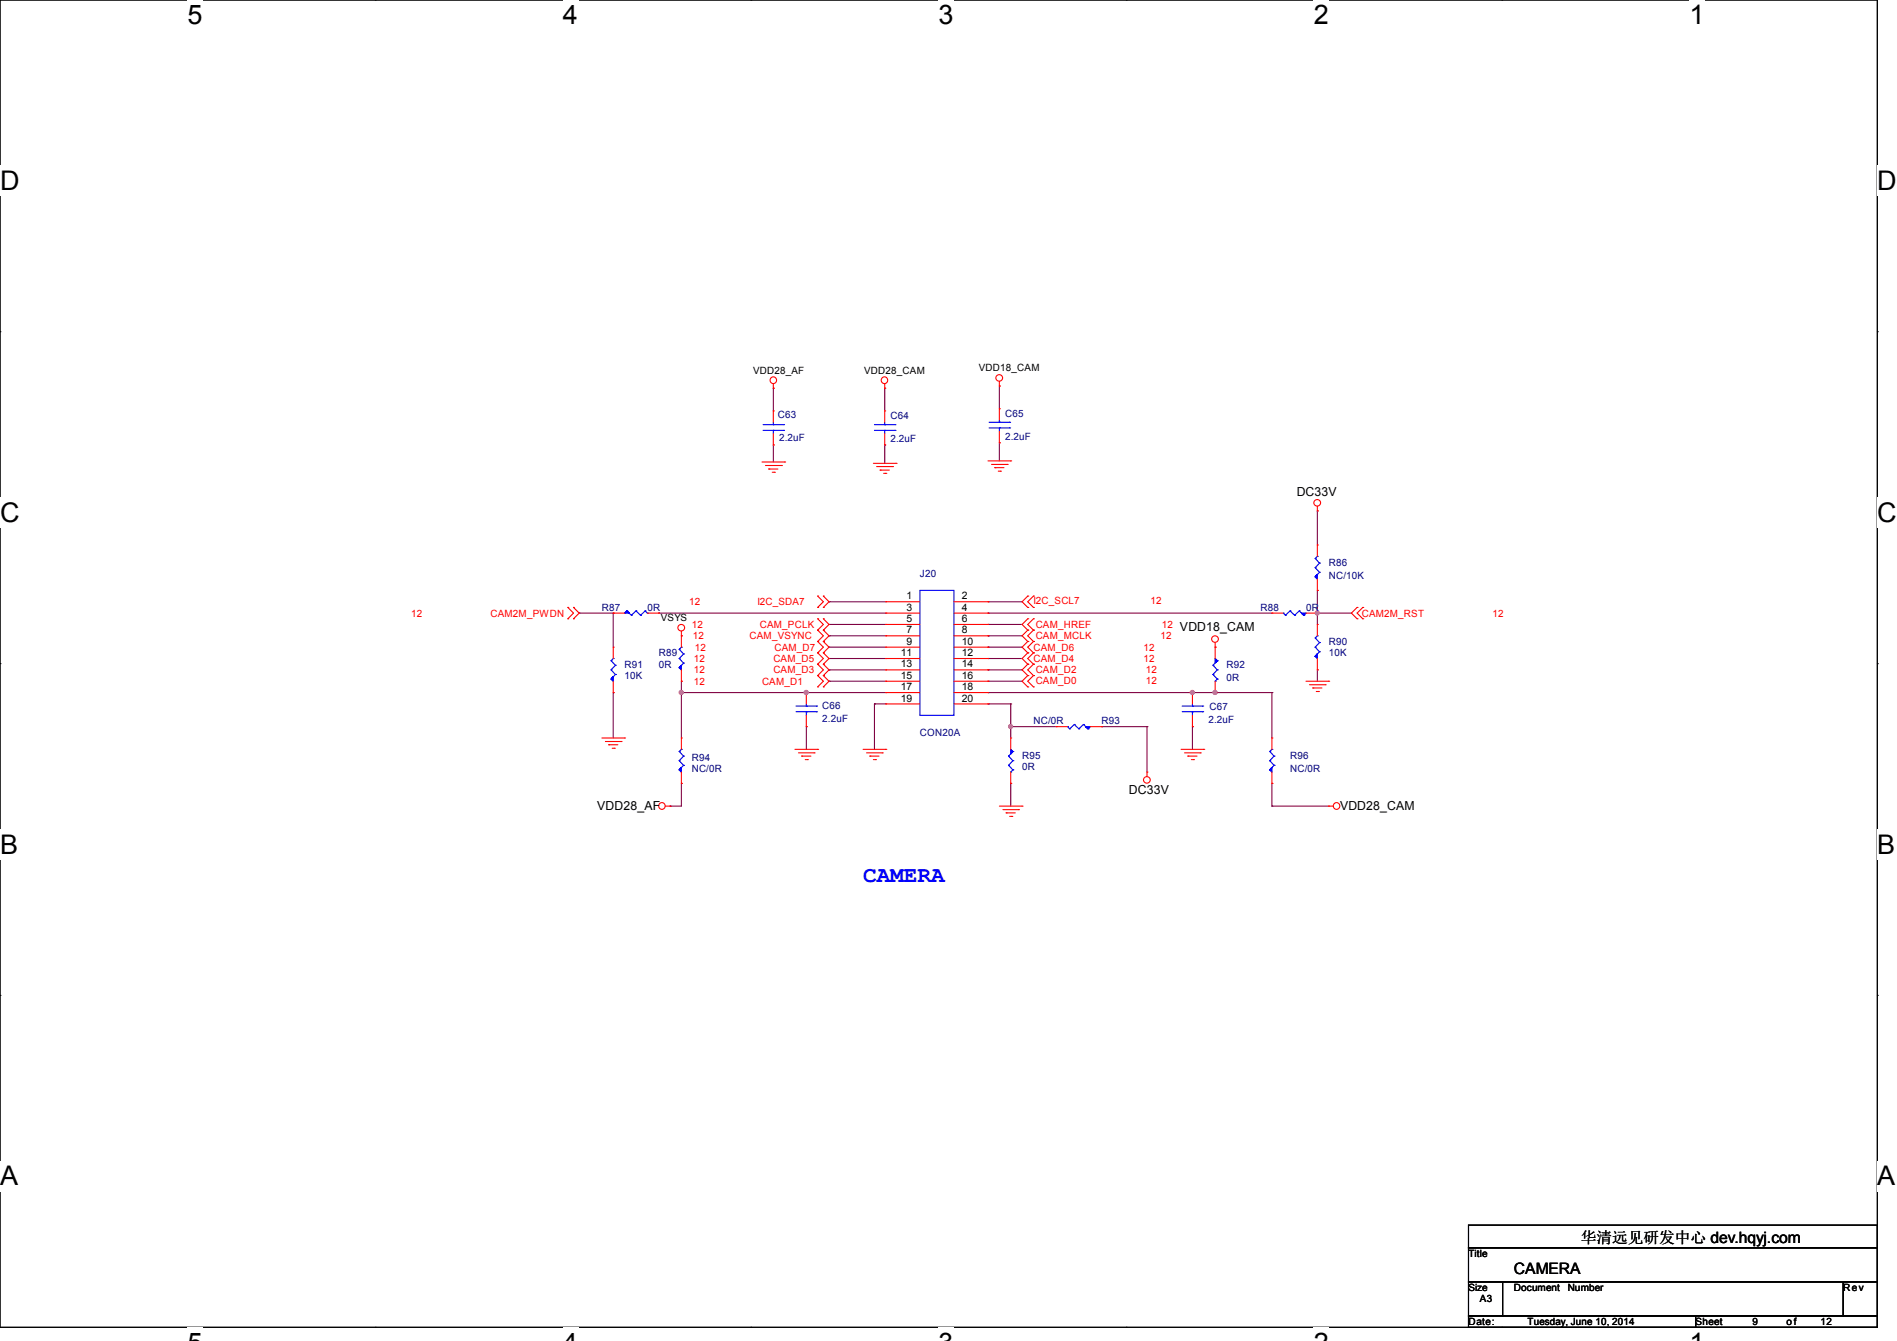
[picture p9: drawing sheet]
<svg xmlns="http://www.w3.org/2000/svg" width="297mm" height="210mm" viewBox="0 0 297 210" stroke-linecap="round" stroke-linejoin="round" font-family="sans-serif">
<path d="M0 0h293.9v207.9h-293.9z" fill="none" stroke="#000" stroke-width=".17"/>
<g fill="#fff">
<path d="M29.4 0h2.3v4.7h-2.3z"/>
<path d="M29.4 207.9h2.3v2.1h-2.3z"/>
</g>
<path d="M58.8 0h.1M58.8 207.9h.1" fill="none" stroke="#000" stroke-width=".17"/>
<g fill="#fff">
<path d="M88.1 0h2.4v4.7h-2.4z"/>
<path d="M88.1 207.9h2.4v2.1h-2.4z"/>
</g>
<path d="M117.6 0h.1M117.6 207.9h.1" fill="none" stroke="#000" stroke-width=".17"/>
<g fill="#fff">
<path d="M146.9 0h2.4v4.7h-2.4z"/>
<path d="M146.9 207.9h2.4v2.1h-2.4z"/>
</g>
<path d="M176.3 0h.1M176.3 207.9h.1" fill="none" stroke="#000" stroke-width=".17"/>
<g fill="#fff">
<path d="M205.7 0h2.4v4.7h-2.4z"/>
<path d="M205.7 207.9h2.4v2.1h-2.4z"/>
</g>
<path d="M235.1 0h.1M235.1 207.9h.1" fill="none" stroke="#000" stroke-width=".17"/>
<g fill="#fff">
<path d="M264.5 0h2.4v4.7h-2.4z"/>
<path d="M264.5 207.9h2.4v2.1h-2.4z"/>
<path d="M0 26h3v4.7h-3z"/>
<path d="M293.9 26h3.1v4.7h-3.1z"/>
<path d="M0 77.9h3v4.7h-3z"/>
<path d="M293.9 77.9h3.1v4.7h-3.1z"/>
</g>
<path d="M0 51.9h.1M293.9 51.9h.1" fill="none" stroke="#000" stroke-width=".17"/>
<g fill="#fff">
<path d="M0 129.9h2.8v4.7h-2.8z"/>
<path d="M293.9 129.9h2.9v4.7h-2.9z"/>
</g>
<path d="M0 103.9h.1M293.9 103.9h.1" fill="none" stroke="#000" stroke-width=".17"/>
<g fill="#fff">
<path d="M-.1 181.8h2.9v4.8h-2.9z"/>
<path d="M293.8 181.8h3v4.8h-3z"/>
</g>
<path d="M0 155.9h.1M293.9 155.9h.1M229.9 191.9h64v3.5h-64zM229.9 195.4h64v5.3h-64zM229.9 200.7h5.3v5.4h-5.3zM229.9 206.1h35.6v1.8h-35.6zM235.2 200.7h53.4v5.4h-53.4zM265.5 206.1h28.4v1.8h-28.4zM288.6 200.7h5.3v5.4h-5.3z" fill="none" stroke="#000" stroke-width=".17"/>
<g fill="none" stroke="#800040" stroke-width=".17">
<path d="M121.1 60.8h.1M121.1 69.7h.1M121.1 60.8v3.5M121.1 69.7v2.6M138.5 60.8h.1M138.5 69.7h.1M138.5 60.8v3.5M138.5 69.7v2.9M156.5 60.5h.1M156.5 69.3h.1M156.5 60.5v3.5M156.5 69.3v2.9"/>
<path d="M90.7 96h.1M90.7 96h5.3M96 96h.1M96 96v5.3M103.1 96h.1M103.1 96h35.6M129.8 94.2h.1M129.8 99.6h.1M129.8 97.8h.1M129.8 94.2h8.9M129.8 97.8h8.9M129.8 99.6h8.9"/>
<path d="M154.7 94.2h.1M154.7 96h.1M154.7 97.8h.1M154.7 99.6h.1M154.7 94.2h5.3M154.7 96h44.4M154.7 97.8h5.3M154.7 99.6h5.3M206.2 92.5h.1M206.2 80h.1M206.2 96h.1M206.2 96h5.4"/>
<path d="M206.2 80v5.3M206.2 92.5v5.3M96 108.5h.1M96 108.5v7.1M106.7 106.7h.1M106.7 108.5h.1M106.7 108.5h32M106.7 106.7v8.9M126.2 113.8h.1M126.2 108.5h.1M126.2 113.8v3.5M129.8 106.7h.1"/>
<path d="M129.8 104.9h.1M129.8 103.1h.1M129.8 101.3h.1M129.8 101.3h8.9M129.8 103.1h8.9M129.8 104.9h8.9M129.8 106.7h8.9M136.9 110.2h.1M136.9 110.2v7.1M136.9 110.2h1.8M154.7 101.3h.1M154.7 103.1h.1"/>
<path d="M154.7 104.9h.1M154.7 106.7h.1M154.7 110.2h.1M154.7 108.5h.1M154.7 108.5h44.4M154.7 101.3h5.3M154.7 103.1h5.3M154.7 104.9h5.3M154.7 106.7h5.3M154.7 110.2h3.5M158.2 113.8h.1M158.2 110.2h.1"/>
<path d="M158.2 113.8h7.2M158.2 110.2v5.4M172.5 113.8h.1M172.5 113.8h7.1M179.6 113.8h.1M179.6 113.8v7.1M186.7 113.8h.1M186.7 108.5h.1M186.7 113.8v3.5M190.2 108.5h.1M199.1 108.5h.1M199.1 108.5v7.1"/>
<path d="M206.2 104.9h.1M206.2 104.9v1.8M104.9 126.2h.1M106.7 122.7h.1M106.7 122.7v3.5h-1.8M158.2 122.7h.1M158.2 122.7v3.5M199.1 122.7h.1M199.1 126.2h.1M199.1 126.2h8.9M199.1 122.7v3.5"/>
</g>
<g fill="#f0f" stroke="#f0f" stroke-width=".17">
<circle cx="190.2" cy="108.4" r=".32"/>
<circle cx="186.7" cy="108.4" r=".32"/>
<circle cx="206.2" cy="96" r=".32"/>
<circle cx="126.2" cy="108.4" r=".32"/>
<circle cx="106.7" cy="108.4" r=".32"/>
<circle cx="158.2" cy="113.8" r=".32"/>
</g>
<g fill="none" stroke="#f00" stroke-width=".17">
<path d="M156.5 59.7v.8M119.3 72.3h3.6M119.8 72.9h2.5M120.4 73.4h.1M120.4 73.4h1.4M120.9 74h.3M121.1 60.8h.1M121.1 64.3h.1M121.1 69.7h.1M121.1 60.1v.7M121.1 64.3v1.8M121.1 67.9v1.8"/>
<path d="M121.2 74h.1M122.3 72.9h.1M122.9 72.3h.1M136.7 72.6h3.6M137.2 73.1h2.5M137.8 73.6h.1M137.8 73.6h1.4M138.3 74.1h.4M138.5 60.8h.1M138.5 64.3h.1M138.5 69.7h.1M138.5 60.1v.7"/>
<path d="M138.5 64.3v1.8M138.5 67.9v1.8M138.7 74.1h.1M139.7 73.1h.1M140.3 72.6h.1M154.7 72.2h3.5M155.2 72.7h2.5M155.7 73.2h.1M155.7 73.2h1.5M156.3 73.8h.3M156.5 60.5h.1M156.5 64h.1"/>
<path d="M156.5 69.3h.1M156.5 64v1.8M156.5 67.6v1.7M156.6 73.8h.1M157.7 72.7h.1M158.2 72.2h.1M206.2 79.3v.7M88.9 95.1h.1M88.9 96.9h.1M88.9 95.1l.9 .9-.9 .9M89.8 96.9h.1M89.8 95.1h.1"/>
<path d="M89.8 95.1l.9 .9-.9 .9M96 96h.1M96 96h1.8M101.3 96h1.8M103.1 96h.1M106.7 99.6h.1M106.7 98.8v2.5M128 93.3h.1M128 95.1h.1M128 98.7h.1M128 96.9h.1M128 93.3l.9 .9-.9 .9"/>
<path d="M128 96.9l.9 .9-.9 .9M128 98.7l.9 .9-.9 .9M128.9 95.1h.1M128.9 93.3h.1M128.9 96.9h.1M128.9 98.7h.1M128.9 93.3l.9 .9-.9 .9M128.9 96.9l.9 .9-.9 .9M128.9 98.7l.9 .9-.9 .9M138.7 94.2h.1M138.7 96h.1M138.7 97.8h.1"/>
<path d="M138.7 99.6h.1M138.7 94.2h5.3M138.7 96h5.3M138.7 97.8h5.3M138.7 99.6h5.3M149.4 94.2h5.3M149.4 96h5.3M149.4 97.8h5.3M149.4 99.6h5.3M154.7 94.2h.1M154.7 96h.1M154.7 97.8h.1"/>
<path d="M154.7 99.6h.1M160.9 98.7h.1M160.9 95.1h.1M160.9 93.3h.1M160.9 96.9h.1M160.9 98.7l-.9 .9 .9 .9M160.9 93.3l-.9 .9 .9 .9M160.9 96.9l-.9 .9 .9 .9M161.8 98.7h.1M161.8 93.3h.1M161.8 95.1h.1M161.8 96.9h.1"/>
<path d="M161.8 98.7l-.9 .9 .9 .9M161.8 93.3l-.9 .9 .9 .9M161.8 96.9l-.9 .9 .9 .9M199.1 96h.1M199.1 96h1.8M204.5 96h1.7M206.2 80h.1M206.2 97.8h.1M206.2 96h.1M206.2 92.5h.1M206.2 85.3h.1M206.2 85.3v1.8"/>
<path d="M206.2 90.7v1.8M206.2 97.8v1.8M212.5 96.9h.1M212.5 95.1h.1M212.5 95.1l-.9 .9 .9 .9M213.4 95.1h.1M213.4 96.9h.1M213.4 95.1l-.9 .9 .9 .9M94.2 115.6h3.6M94.8 116.1h2.4M95.3 116.6h.1M95.3 116.6h1.4"/>
<path d="M95.8 117.2h.4M96 108.5h.1M96 101.3h.1M96 101.3v1.8M96 106.7v1.8M96.2 117.2h.1M97.2 116.1h.1M97.8 115.6h.1M106.7 115.6h.1M106.7 106.7h.1M106.7 104.9v1.8M106.7 115.6v1.7"/>
<path d="M124.5 117.3h3.5M125 117.9h2.5M125.5 118.4h.1M125.5 118.4h1.5M126.1 119h.3M126.2 108.5h.1M126.2 113.8h.1M126.2 108.5v1.7M126.2 112v1.8M126.4 119h.1M127.5 117.9h.1M128 117.3h.1"/>
<path d="M128 102.2h.1M128 104h.1M128 105.8h.1M128 107.6h.1M128 100.5h.1M128 102.2l.9 .9-.9 .9M128 104l.9 .9-.9 .9M128 105.8l.9 .9-.9 .9M128 100.5l.9 .8-.9 .9M128.9 104h.1M128.9 102.2h.1M128.9 105.8h.1"/>
<path d="M128.9 107.6h.1M128.9 100.5h.1M128.9 102.2l.9 .9-.9 .9M128.9 104l.9 .9-.9 .9M128.9 105.8l.9 .9-.9 .9M128.9 100.5l.9 .8-.9 .9M135.1 117.3h3.6M135.7 117.9h2.4M136.2 118.4h.1M136.2 118.4h1.4M136.7 119h.4M137.1 119h.1"/>
<path d="M138.1 117.9h.1M138.7 117.3h.1M138.7 101.3h.1M138.7 103.1h.1M138.7 104.9h.1M138.7 106.7h.1M138.7 108.5h.1M138.7 110.2h.1M138.7 106.7h5.3M138.7 101.3h5.3M138.7 103.1h5.3M138.7 104.9h5.3"/>
<path d="M138.7 108.5h5.3M138.7 110.2h5.3M149.4 106.7h5.3M149.4 101.3h5.3M149.4 103.1h5.3M149.4 104.9h5.3M149.4 108.5h5.3M149.4 110.2h5.3M154.7 101.3h.1M154.7 103.1h.1M154.7 104.9h.1M154.7 106.7h.1"/>
<path d="M154.7 108.5h.1M154.7 110.2h.1M158.2 115.6h.1M158.2 115.6v1.7M160.9 100.5h.1M160.9 104h.1M160.9 102.2h.1M160.9 105.8h.1M160.9 107.6h.1M160.9 102.2l-.9 .9 .9 .9M160.9 100.5l-.9 .8 .9 .9M160.9 104l-.9 .9 .9 .9"/>
<path d="M160.9 105.8l-.9 .9 .9 .9M161.8 100.5h.1M161.8 102.2h.1M161.8 104h.1M161.8 105.8h.1M161.8 107.6h.1M161.8 102.2l-.9 .9 .9 .9M161.8 100.5l-.9 .8 .9 .9M161.8 104l-.9 .9 .9 .9M161.8 105.8l-.9 .9 .9 .9M165.4 113.8h.1M165.4 113.8h1.7"/>
<path d="M170.7 113.8h1.8M172.5 113.8h.1M184.9 117.3h3.6M185.5 117.9h2.4M186 118.4h.1M186 118.4h1.4M186.5 119h.4M186.7 108.5h.1M186.7 113.8h.1M186.7 108.5v1.7M186.7 112v1.8M186.9 119h.1"/>
<path d="M187.9 117.9h.1M188.5 117.3h.1M190.2 101.3h.1M190.2 108.5h.1M190.2 100.6v2.5M190.2 106.7v1.8M199.1 115.6h.1M199.1 115.6v1.7M204.5 106.7h3.5M205 107.2h2.5M205.5 107.7h.1M205.5 107.7h1.5"/>
<path d="M206.1 108.3h.3M206.2 104.9h.1M206.2 103.1v1.8M206.4 108.3h.1M207.5 107.2h.1M208 106.7h.1M104.2 126.2h.7M104.9 126.2h.1M106.7 122.7h.1M106.7 120.9v1.8M156.5 126.2h3.5M157 126.8h2.5"/>
<path d="M157.5 127.3h.1M157.5 127.3h1.5M158.1 127.8h.3M158.2 122.7h.1M158.2 120.9v1.8M158.4 127.8h.1M159.5 126.8h.1M160 126.2h.1M179.6 120.9h.1M179.6 120.9v.7M199.1 122.7h.1M199.1 120.9v1.8"/>
<path d="M208 126.2h.1M208 126.2h.7"/>
<circle cx="121.1" cy="59.5" r=".52"/>
<circle cx="138.5" cy="59.5" r=".52"/>
<circle cx="156.5" cy="59.2" r=".52"/>
<circle cx="206.2" cy="78.7" r=".52"/>
<circle cx="106.7" cy="98.3" r=".52"/>
<circle cx="190.2" cy="100.1" r=".52"/>
<circle cx="103.6" cy="126.2" r=".52"/>
<circle cx="179.6" cy="122.1" r=".52"/>
<circle cx="209.2" cy="126.2" r=".52"/>
</g>
<g fill="none" stroke="#00f" stroke-width=".17">
<path d="M119.5 67.4h3.2M119.5 66.5h3.2M121.1 66.5h.1M121.1 67.4h.1M121.1 66.1v.4M121.1 67.4v.5M122.7 67.4h.1M122.7 66.5h.1M136.9 67.4h3.2M136.9 66.5h3.2M138.5 66.5h.1M138.5 67.4h.1"/>
<path d="M138.5 66.1v.4M138.5 67.4v.5M140.1 67.4h.1M140.1 66.5h.1M154.9 67h3.2M154.9 66.1h3.2M156.5 66.1h.1M156.5 67h.1M156.5 65.8v.3M156.5 67v.6M158.1 67h.1M158.1 66.1h.1"/>
<path d="M98.1 95.7h.1M98.1 95.7l-.3 .3M98.1 95.7l.7 .7M98.8 96.4h.1M99.6 95.7h.1M99.6 95.7l-.8 .7M99.6 95.7l.7 .7M100.3 96.4h.1M101 95.7h.1M101 95.7l-.7 .7M101 95.7l.3 .3M101.3 96h.1"/>
<path d="M144 92.5h5.4v19.5h-5.4zM200.9 96h.1M200.9 96l.4 .4M201.3 96.4h.1M202 95.7h.1M202 95.7l.7 .7M202 95.7l-.7 .7M202.7 96.4h.1M203.4 95.7h.1M203.4 95.7l.7 .7M203.4 95.7l-.7 .7M204.1 96.4h.1"/>
<path d="M204.5 96l-.4 .4M205.9 99.9h.1M205.9 90.3h.1M205.9 88.9h.1M205.9 87.5h.1M205.9 99.9l.7 .7M205.9 90.3l.3 .4M205.9 88.9l.7 .7M205.9 87.5l.7 .7M206.2 99.6h.1M206.2 87.1h.1M206.2 99.6l-.3 .3"/>
<path d="M206.2 87.1l-.3 .4M206.6 89.6h.1M206.6 88.2h.1M206.6 89.6l-.7 .7M206.6 88.2l-.7 .7M95.7 106.3h.1M95.7 104.9h.1M95.7 103.5h.1M95.7 106.3l.3 .4M95.7 104.9l.7 .7M95.7 103.5l.7 .7M96 103.1h.1"/>
<path d="M96 103.1l-.3 .4M96.4 105.6h.1M96.4 104.2h.1M96.4 105.6l-.7 .7M96.4 104.2l-.7 .7M106.3 119.1h.1M106.3 117.7h.1M106.3 104.6h.1M106.3 103.1h.1M106.3 101.7h.1M106.3 119.1l.7 .7M106.3 117.7l.7 .7"/>
<path d="M106.3 104.6l.4 .3M106.3 103.1l.7 .7M106.3 101.7l.7 .7M106.7 117.3h.1M106.7 101.3h.1M106.7 117.3l-.4 .4M106.7 101.3l-.4 .4M107 119.8h.1M107 118.4h.1M107 103.8h.1M107 102.4h.1M107 119.8l-.7 .8"/>
<path d="M107 118.4l-.7 .7M107 103.8l-.7 .8M107 102.4l-.7 .7M124.6 111.5h3.2M124.6 110.6h3.2M126.2 110.6h.1M126.2 111.5h.1M126.2 110.2v.4M126.2 111.5v.5M127.8 111.5h.1M127.8 110.6h.1M157.9 118.4h.1"/>
<path d="M157.9 119.8h.1M157.9 118.4l.7 .7M157.9 119.8l.7 .8M158.2 117.3l.4 .4M158.6 117.7h.1M158.6 119.1h.1M158.6 117.7l-.7 .7M158.6 119.1l-.7 .7M167.1 113.8h.1M167.1 113.8l.4 .3M167.5 114.1h.1M168.2 113.5h.1"/>
<path d="M168.2 113.5l.7 .6M168.2 113.5l-.7 .6M168.9 114.1h.1M169.6 113.5h.1M169.6 113.5l.7 .6M169.6 113.5l-.7 .6M170.3 114.1h.1M170.7 113.8l-.4 .3M185.1 111.5h3.2M185.1 110.6h3.2M186.7 110.6h.1M186.7 111.5h.1"/>
<path d="M186.7 110.2v.4M186.7 111.5v.5M188.3 111.5h.1M188.3 110.6h.1M189.9 104.2h.1M189.9 105.6h.1M189.9 104.2l.7 .7M189.9 105.6l.7 .7M190.2 106.7h.1M190.2 103.1l.4 .4M190.6 103.5h.1M190.6 104.9h.1"/>
<path d="M190.6 106.3h.1M190.6 103.5l-.7 .7M190.6 104.9l-.7 .7M190.6 106.3l-.4 .4M198.8 119.1h.1M198.8 117.7h.1M198.8 119.1l.7 .7M198.8 117.7l.7 .7M199.1 117.3h.1M199.1 117.3l-.3 .4M199.5 119.8h.1M199.5 118.4h.1"/>
<path d="M199.5 119.8l-.7 .8M199.5 118.4l-.7 .7M205.9 102.8h.1M205.9 101.3h.1M205.9 102.8l.3 .3M205.9 101.3l.7 .8M206.6 102.1h.1M206.6 100.6h.1M206.6 102.1l-.7 .7M206.6 100.6l-.7 .7M106.3 120.6h.1M106.3 120.6l.4 .3"/>
<path d="M158.2 120.9h.1M158.6 120.6h.1M158.6 120.6l-.4 .3M198.8 120.6h.1M198.8 120.6l.3 .3"/>
</g>
<g fill="#00f" stroke="#00f" stroke-width=".17">
<path d="M190.2 103.1l.4 .4-.4 .3 .4-.3-.4 .3z" fill-rule="evenodd"/>
<path d="M106.7 120.2v.7l-.4-.3z" fill-rule="evenodd"/>
<path d="M206.2 102.4v.7l-.3-.3z" fill-rule="evenodd"/>
<path d="M158.2 117.3l.4 .4-.4 .4 .4-.4-.4 .4z" fill-rule="evenodd"/>
<path d="M203.8 96h.7l-.4 .4z" fill-rule="evenodd"/>
<path d="M106.7 104.2v.7l-.4-.3z" fill-rule="evenodd"/>
<path d="M98.1 95.7l.4 .3h-.7l.3-.3 .4 .3z" fill-rule="evenodd"/>
<path d="M170 113.8h.7l-.4 .3z" fill-rule="evenodd"/>
<path d="M206.2 90v.7l-.3-.4z" fill-rule="evenodd"/>
<path d="M96 106v.7l-.3-.4z" fill-rule="evenodd"/>
<path d="M199.1 120.2v.7l-.3-.3z" fill-rule="evenodd"/>
</g>
<g font-size="4.2">
<text x="29.4" y="3.8">5</text>
<text x="88.1" y="3.8">4</text>
<text x="146.9" y="3.8">3</text>
<text x="205.7" y="3.8">2</text>
<text x="264.5" y="3.8">1</text>
<text x="0" y="29.8">D</text>
<text x="293.9" y="29.8">D</text>
<text x="0" y="81.7">C</text>
<text x="293.9" y="81.7">C</text>
<text x="0" y="133.7">B</text>
<text x="293.9" y="133.7">B</text>
<text x="0" y="185.6">A</text>
<text x="293.9" y="185.6">A</text>
</g>
<text font-size="3.6" fill="#00f" x="135.1" y="138">CAMERA</text>
<g font-size="2.5">
<text x="247.5" y="194.6">华清远见研发中心 dev.hqyj.com</text>
<text x="237" y="199.4">CAMERA</text>
</g>
<g font-size="1.9">
<text x="203" y="77.7">DC33V</text>
<text x="184.7" y="98.8">VDD18_CAM</text>
<text x="176.7" y="124.3">DC33V</text>
<text x="93.5" y="126.8">VDD28_AF</text>
<text x="209.8" y="126.8">VDD28_CAM</text>
</g>
<g font-size="1.6">
<text x="117.9" y="58.5">VDD28_AF</text>
<text x="135.3" y="58.5">VDD28_CAM</text>
<text x="153.3" y="58.2">VDD18_CAM</text>
<text x="141.9" y="93.9">1</text>
<text x="141.9" y="95.6">3</text>
<text x="150.6" y="93.9">2</text>
<text x="150.6" y="95.6">4</text>
<text x="103.5" y="97.3">VSYS</text>
<text x="141.9" y="97.4">5</text>
<text x="141.9" y="99.2">7</text>
<text x="141.9" y="101">9</text>
<text x="150.6" y="97.4">6</text>
<text x="150.6" y="99.2">8</text>
<text x="150.6" y="101">10</text>
<text x="141" y="102.7">11</text>
<text x="141" y="104.5">13</text>
<text x="141" y="106.3">15</text>
<text x="150.6" y="102.7">12</text>
<text x="150.6" y="104.5">14</text>
<text x="150.6" y="106.3">16</text>
<text x="141" y="108.1">17</text>
<text x="141" y="109.9">19</text>
<text x="150.6" y="108.1">18</text>
<text x="150.6" y="109.9">20</text>
<text x="229.9" y="196.9">Title</text>
<text x="229.9" y="202.2">Size</text>
<text x="231.7" y="204">A3</text>
<text x="237" y="202.2">Document</text>
<text x="245.4" y="202.2">Number</text>
<text x="288.6" y="202.2">Rev</text>
<text x="229.9" y="207.5">Date:</text>
<text x="239.2" y="207.5">Tuesday, June 10, 2014</text>
<text x="265.5" y="207.5">Sheet</text>
<text x="274.4" y="207.5">9</text>
<text x="279.7" y="207.5">o f</text>
<text x="285" y="207.5">12</text>
</g>
<g font-size="1.6" fill="#000080">
<text x="121.8" y="65.4">C63</text>
<text x="139.4" y="65.6">C64</text>
<text x="157.4" y="65.3">C65</text>
<text x="122" y="69">2.2uF</text>
<text x="139.4" y="69.2">2.2uF</text>
<text x="157.4" y="68.8">2.2uF</text>
<text x="208" y="88.6">R86</text>
<text x="94.2" y="95.7">R87</text>
<text x="101.4" y="95.7">0R</text>
<text x="144" y="90.3">J20</text>
<text x="197.4" y="95.7">R88</text>
<text x="204.5" y="95.7">0R</text>
<text x="208" y="90.7">NC/10K</text>
<text x="208" y="101">R90</text>
<text x="97.8" y="104.6">R91</text>
<text x="97.8" y="106.3">10K</text>
<text x="103.1" y="102.8">R89</text>
<text x="103.1" y="104.6">0R</text>
<text x="192" y="104.6">R92</text>
<text x="192" y="106.7">0R</text>
<text x="208" y="102.8">10K</text>
<text x="128.7" y="111">C66</text>
<text x="128.7" y="113.1">2.2uF</text>
<text x="161.8" y="113.5">NC/0R</text>
<text x="172.5" y="113.5">R93</text>
<text x="189.2" y="113.3">2.2uF</text>
<text x="189.4" y="111.1">C67</text>
<text x="108.3" y="119.1">R94</text>
<text x="144" y="115.2">CON20A</text>
<text x="160" y="118.8">R95</text>
<text x="202" y="118.8">R96</text>
<text x="108.3" y="120.9">NC/0R</text>
<text x="160" y="120.6">0R</text>
<text x="202" y="120.9">NC/0R</text>
</g>
<g font-size="1.6" fill="#f00">
<text x="107.9" y="94.8">12</text>
<text x="118.6" y="94.8">I2C_SDA7</text>
<text x="161.8" y="94.6">I2C_SCL7</text>
<text x="180.1" y="94.6">12</text>
<text x="64.4" y="96.6">12</text>
<text x="76.8" y="96.6">CAM2M_PWDN</text>
<text x="108.3" y="98.3">12</text>
<text x="108.5" y="100.1">12</text>
<text x="108.8" y="101.9">12</text>
<text x="117.4" y="100.1">CAM_VSYNC</text>
<text x="119" y="98.3">CAM_PCLK</text>
<text x="121.3" y="101.9">CAM_D7</text>
<text x="161.8" y="101.9">CAM_D6</text>
<text x="162.1" y="100.1">CAM_MCLK</text>
<text x="162.1" y="98.3">CAM_HREF</text>
<text x="179" y="101.9">12</text>
<text x="181.7" y="100.1">12</text>
<text x="181.9" y="98.3">12</text>
<text x="213.2" y="96.6">CAM2M_RST</text>
<text x="233.7" y="96.6">12</text>
<text x="108.6" y="103.7">12</text>
<text x="108.6" y="105.5">12</text>
<text x="108.6" y="107.2">12</text>
<text x="119.3" y="107.2">CAM_D1</text>
<text x="121.1" y="103.7">CAM_D5</text>
<text x="121.1" y="105.5">CAM_D3</text>
<text x="161.8" y="103.7">CAM_D4</text>
<text x="162.1" y="105.5">CAM_D2</text>
<text x="162.1" y="107.1">CAM_D0</text>
<text x="179" y="103.7">12</text>
<text x="179.4" y="105.5">12</text>
<text x="179.4" y="107.1">12</text>
</g>
</svg>
